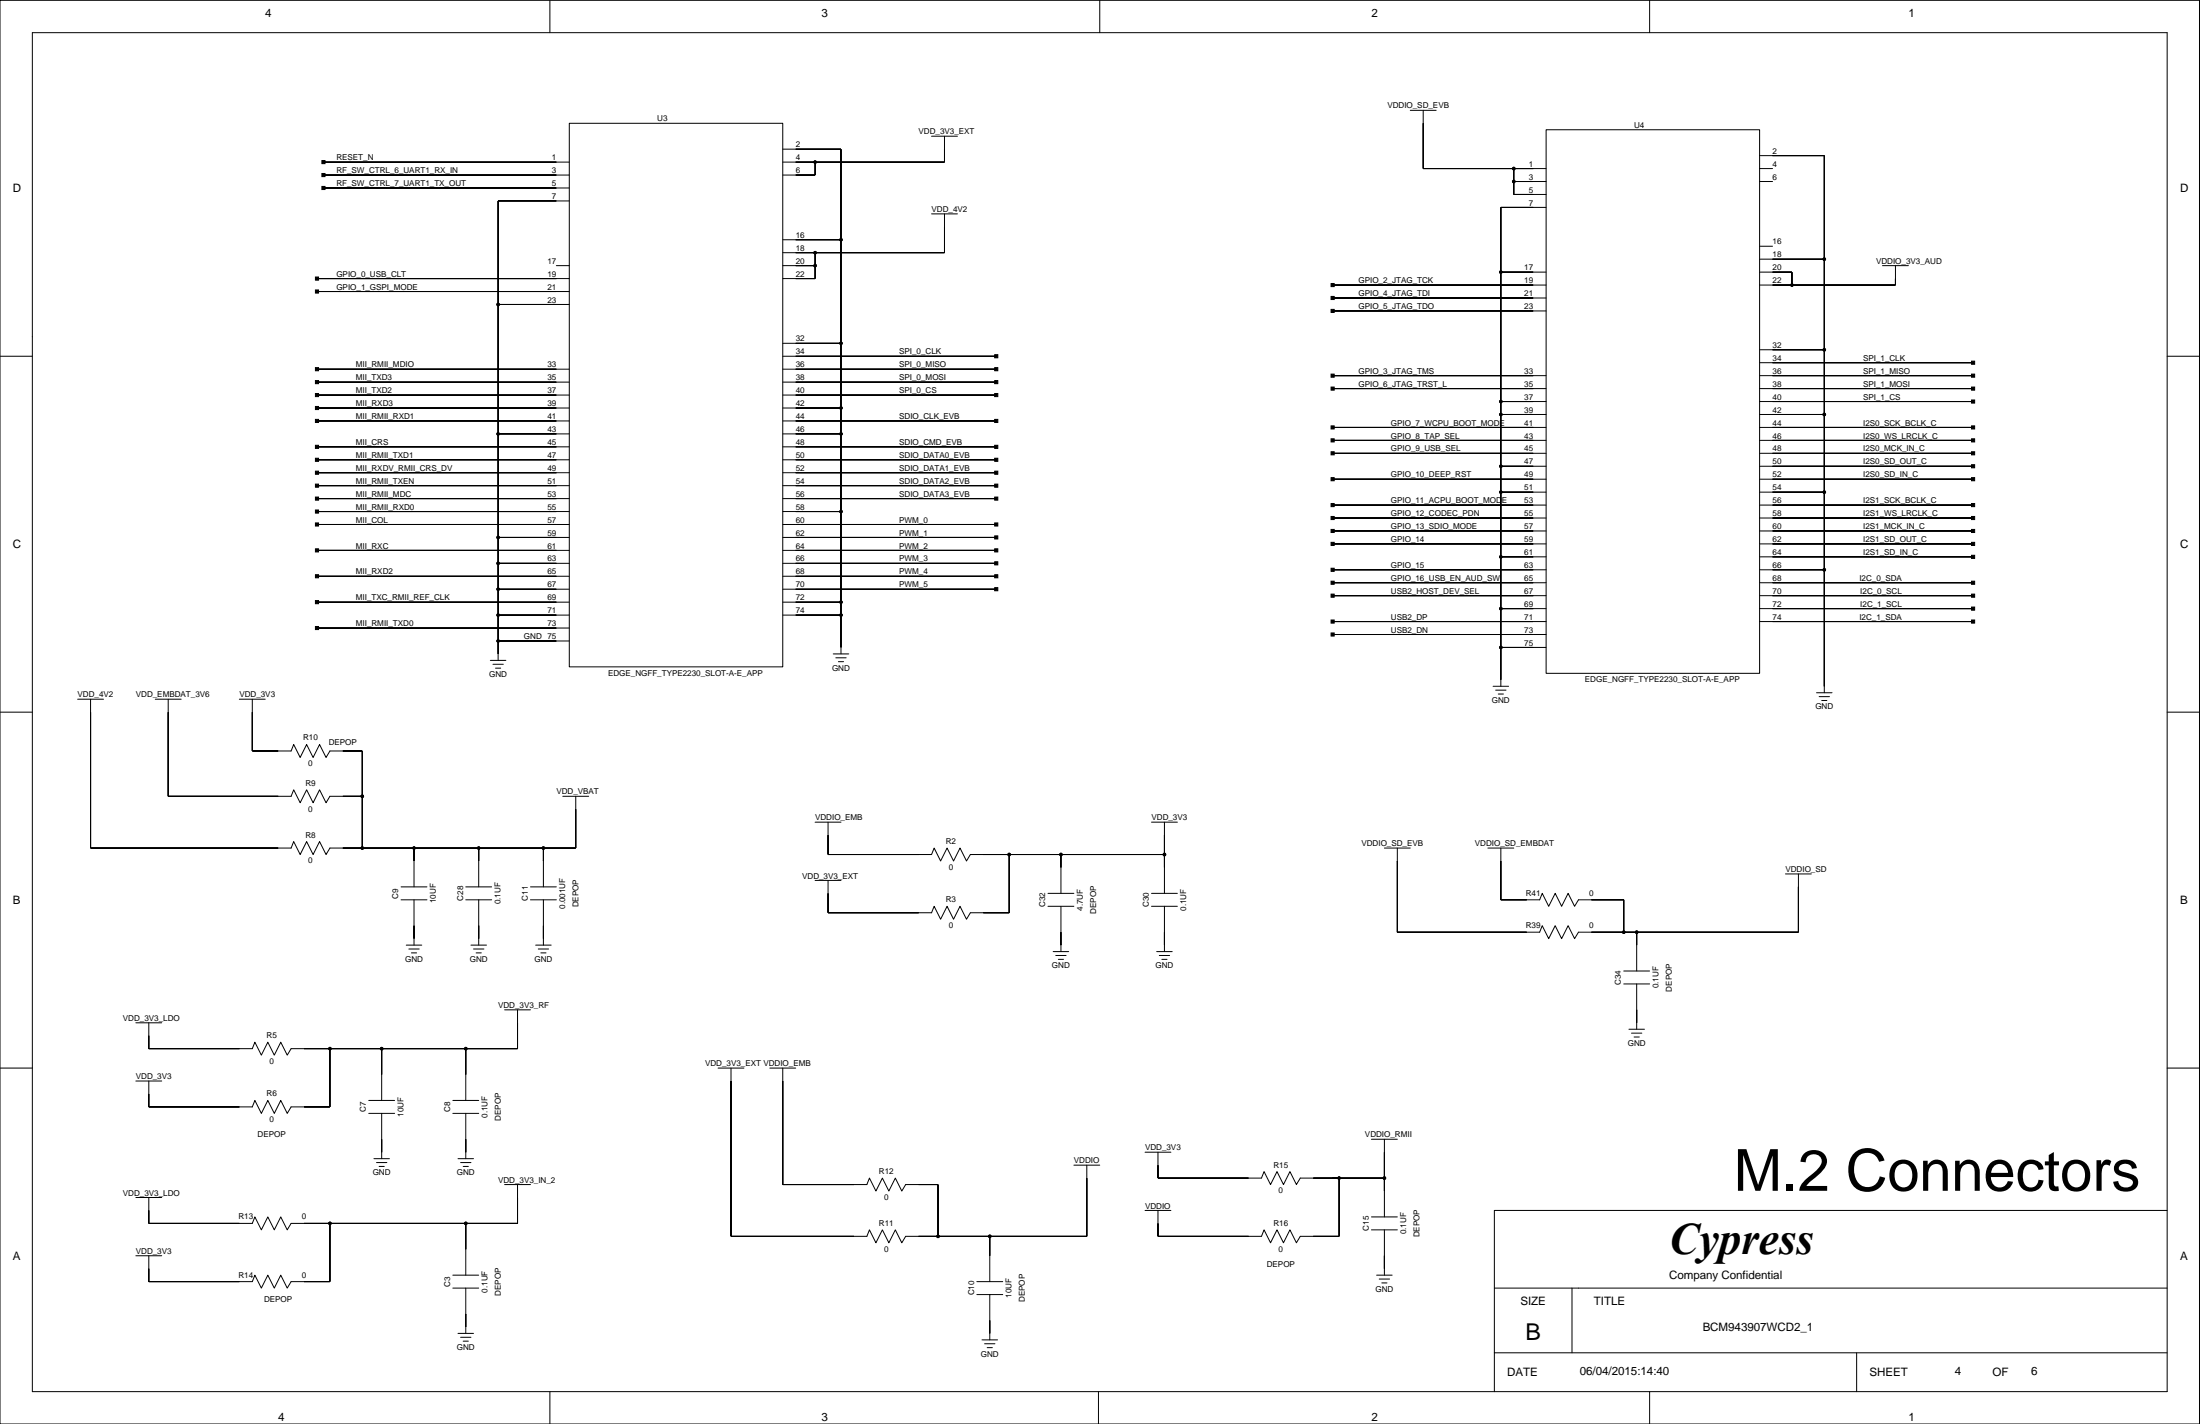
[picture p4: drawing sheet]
<svg xmlns="http://www.w3.org/2000/svg" width="432mm" height="279mm" viewBox="0 0 432 279" stroke-linecap="round" stroke-linejoin="round" font-family="sans-serif">
<g fill="none" stroke="#000" stroke-width=".2">
<path d="M0 .1h431.7v279.3h-431.7zM6.3 6.4h419.1v266.7h-419.1zM107.9 .1v6.3M215.9 .1v6.3M323.8 .1v6.3M63.5 31.8h48.2M63.5 34.3h48.2M63.5 36.9h48.2M111.7 39.4h-13.9v90.2M111.7 24.2h41.9v106.6h-41.9zM153.6 29.3h11.5v99M160 31.8v2.5h-6.4"/>
<path d="M182.8 26.7h5.1M185.4 26.7v5.1h-31.8M276.8 21.6h5.1M279.3 21.6v11.5h24.2M297.1 35.6h6.4M297.1 33.1v5.1h6.4M303.5 25.5h41.9v106.6h-41.9zM345.4 30.5h12.7v105.4M345.4 33.1h2.5M345.4 35.6h2.5M62.2 54.7h49.5M62.2 57.2h49.5"/>
<path d="M97.8 59.7h13.9M109.2 52.1h2.5M153.6 52.1h6.4M153.6 47h11.5M160 49.6v5.1h-6.4M182.8 42h5.1M185.4 42v7.6h-31.8M261.6 55.9h41.9M261.6 58.5h41.9M294.6 53.4h8.9M303.5 40.7h-8.9v94M345.4 53.4h6.3v2.5"/>
<path d="M345.4 48.3h2.5M345.4 50.9h12.7M369.5 52.1h5.1M372 52.1v3.8h-26.6M0 69.9h6.3M62.2 72.4h49.5M62.2 75h49.5M62.2 77.5h49.5M153.6 69.9h41.9M153.6 72.4h41.9M153.6 75h41.9M153.6 77.5h41.9"/>
<path d="M153.6 67.4h11.5M261.6 61h41.9M261.6 73.7h41.9M261.6 76.2h41.9M294.6 78.8h8.9M345.4 73.7h41.9M345.4 76.2h41.9M345.4 78.8h41.9M345.4 68.6h12.7M345.4 71.2h41.9M425.4 69.9h6.3M62.2 80.1h49.5"/>
<path d="M62.2 82.6h49.5M62.2 87.7h49.5M62.2 90.2h49.5M62.2 92.8h49.5M62.2 95.3h49.5M62.2 97.8h49.5M97.8 85.1h13.9M153.6 80.1h11.5M153.6 82.6h41.9M153.6 85.1h11.5M153.6 87.7h41.9M153.6 90.2h41.9"/>
<path d="M153.6 92.8h41.9M153.6 95.3h41.9M153.6 97.8h41.9M261.6 83.9h41.9M261.6 86.4h41.9M261.6 88.9h41.9M261.6 94h41.9M261.6 99.1h41.9M294.6 81.3h8.9M294.6 91.5h8.9M294.6 96.6h8.9M345.4 81.3h12.7"/>
<path d="M345.4 83.9h41.9M345.4 86.4h41.9M345.4 88.9h41.9M345.4 91.5h41.9M345.4 94h41.9M345.4 96.6h12.7M345.4 99.1h41.9M62.2 100.4h49.5M62.2 102.9h49.5M62.2 108h49.5M62.2 113.1h49.5M62.2 118.1h49.5"/>
<path d="M97.8 105.4h13.9M97.8 110.5h13.9M97.8 115.6h13.9M153.6 100.4h11.5M153.6 102.9h41.9M153.6 105.4h41.9M153.6 108h41.9M153.6 110.5h41.9M153.6 113.1h41.9M153.6 115.6h41.9M153.6 118.1h11.5M261.6 101.6h41.9"/>
<path d="M261.6 104.2h41.9M261.6 106.7h41.9M261.6 111.8h41.9M261.6 114.3h41.9M261.6 116.9h41.9M294.6 109.3h8.9M294.6 119.4h8.9M345.4 101.6h41.9M345.4 104.2h41.9M345.4 106.7h41.9M345.4 109.3h41.9M345.4 111.8h12.7"/>
<path d="M345.4 114.3h41.9M345.4 116.9h41.9M345.4 119.4h41.9M0 139.7h6.3M15.2 137.2h5.1M17.8 137.2v29.2h39.3l.5-1.3 1.3 2.6 1.3-2.6 1.3 2.6 1.2-2.6 1.3 2.6 .8-1.3h48.2v-10.2M30.5 137.2h5.1M33 137.2v19h24.1l.5-1.2 1.3 2.5 1.3-2.5 1.3 2.5 1.2-2.5 1.3 2.5 .8-1.3h6.3M47 137.2h5.1M49.5 137.2v10.1h7.6l.5-1.2 1.3 2.5 1.3-2.5 1.3 2.5 1.2-2.5 1.3 2.5 .8-1.3h6.3v19.1M62.2 123.2h49.5M96.2 129.6h3.1"/>
<path d="M96.8 130.3h2M97.3 131.1h1M97.8 120.7h13.9M97.8 125.8h13.9M153.6 120.7h11.5M163.5 128.3h3.1M164 129.1h2.1M164.6 129.8h1M261.6 122h41.9M261.6 124.5h41.9M293 134.7h3.1M293.6 135.4h2"/>
<path d="M294.1 136.2h1M294.6 127h8.9M345.4 122h41.9M356.5 135.9h3.1M357 136.7h2.1M357.6 137.4h1M425.4 139.7h6.3M110.5 156.2h5M78.7 176.6h5.1M78.7 174h5.1M81.3 166.4v7.6M81.3 176.6v8.8"/>
<path d="M91.4 176.6h5.1M91.4 174h5.1M94 166.4v7.6M94 176.6v8.8M104.1 176.6h5.1M104.1 174h5.1M106.7 166.4v7.6M106.7 176.6v8.8M160 172.7h5.1M160 161.3h5.1M162.5 161.3v6.4h20.3l.5-1.3 1.3 2.5 1.3-2.5 1.3 2.5 1.2-2.5 1.3 2.5 .8-1.2h38M198.1 167.7v11.4h-7.6l-.8 1.3-1.3-2.6-1.2 2.6-1.3-2.6-1.3 2.6-1.3-2.6-.5 1.3h-20.3v-6.4"/>
<path d="M205.7 177.8h5.1M205.7 175.3h5.1M208.2 167.7v7.6M208.2 177.8v8.9M226 161.3h5.1M226 177.8h5.1M226 175.3h5.1M228.5 161.3v14M228.5 177.8v8.9M271.7 166.4h5.1M274.3 166.4v16.5h27.9l.5-1.3 1.3 2.6 1.2-2.6 1.3 2.6 1.3-2.6 1.2 2.6 .8-1.3h43.2v-11.4M292 166.4h5.1"/>
<path d="M294.6 166.4v10.2h7.6l.5-1.3 1.3 2.5 1.2-2.5 1.3 2.5 1.3-2.5 1.2 2.5 .8-1.2h8.9v6.3M350.4 171.5h5.1M79.7 185.4h3.1M80.2 186.2h2.1M80.8 187h1M92.4 185.4h3.1M92.9 186.2h2.1M93.5 187h1M99 198.1h5.1M101.6 198.1v7.7h-44.5l-.7 1.2-1.3-2.5-1.3 2.5-1.2-2.5-1.3 2.5-1.3-2.5-.5 1.3h-20.3v-5.1M105.1 185.4h3.1M105.6 186.2h2.1"/>
<path d="M106.1 187h1.1M206.7 186.7h3.1M207.2 187.5h2M207.7 188.2h1M227 186.7h3.1M227.5 187.5h2.1M228 188.2h1.1M318.7 193.1h5.1M318.7 190.5h5.1M321.2 182.9v7.6M321.2 193.1v8.8M0 209.6h6.3"/>
<path d="M26.7 200.7h5M26.7 212.1h5M64.8 205.8v11.4h-7.7l-.7 1.3-1.3-2.6-1.3 2.6-1.2-2.6-1.3 2.6-1.3-2.6-.5 1.3h-20.3v-5.1M72.4 218.5h5.1M72.4 215.9h5.1M74.9 205.8v10.1M74.9 218.5v8.8M88.9 218.5h5.1M88.9 215.9h5.1M91.4 205.8v10.1M91.4 218.5v8.8M140.9 209.6h5.1"/>
<path d="M143.5 209.6v33h26.6l.5-1.3 1.3 2.5 1.3-2.5 1.3 2.5 1.2-2.5 1.3 2.5 .8-1.2h35.5v-14M151.1 209.6h5.1M153.6 209.6v22.8h16.5l.5-1.2 1.3 2.5 1.3-2.5 1.3 2.5 1.2-2.5 1.3 2.5 .8-1.3h6.3v10.2M319.7 201.9h3.1M320.2 202.7h2.1M320.7 203.5h1M425.4 209.6h6.3M26.7 235h5M73.4 227.3h3M73.9 228.1h2M74.4 228.9h1M89.9 227.3h3"/>
<path d="M90.4 228.1h2M90.9 228.9h1M99 232.4h5.1M101.6 232.4v7.6h-44.5l-.7 1.3-1.3-2.5-1.3 2.5-1.2-2.5-1.3 2.5-1.3-2.5-.5 1.2h-20.3v-5M210.8 228.6h5.1M224.7 237.5h5.1M224.7 226.1h5.1M227.3 226.1v5.1h20.3l.5-1.3 1.3 2.5 1.2-2.5 1.3 2.5 1.3-2.5 1.3 2.5 .7-1.2h16.5M262.8 231.2v11.4h-7.6l-.7 1.2-1.3-2.5-1.3 2.5-1.3-2.5-1.2 2.5-1.3-2.5-.5 1.3h-20.3v-5.1M269.2 223.5h5.1M269.2 238.8h5.1M271.7 223.5v15.3"/>
<path d="M425.4 237.5h-132.1v35.6M26.7 246.4h5M64.8 240v11.5h-7.7l-.7 1.2-1.3-2.5-1.3 2.5-1.2-2.5-1.3 2.5-1.3-2.5-.5 1.3h-20.3v-5.1M88.9 252.7h5.1M88.9 250.2h5.1M91.4 240v10.2M91.4 252.7v8.9M191.7 254h5.1M191.7 251.5h5.1M194.3 242.6v8.9M194.3 254v8.9M269.2 241.3h5.1"/>
<path d="M270.2 250.2h3M270.7 251h2M271.2 251.7h1M271.7 241.3v8.9M293.3 252.7h132.1M308.5 252.7v12.7M89.9 261.6h3M90.4 262.4h2M90.9 263.1h1M107.9 273.1v6.3M192.7 262.9h3.1M193.2 263.7h2.1"/>
<path d="M193.8 264.4h1M215.6 273.1v6.3M293.3 265.4h132.1M323.8 273.1v6.3M364.4 265.4v7.7"/>
<circle cx="160" cy="31.8" r=".25"/>
<circle cx="297.1" cy="33.1" r=".25"/>
<circle cx="297.1" cy="35.6" r=".25"/>
<circle cx="97.8" cy="59.7" r=".25"/>
<circle cx="160" cy="52.1" r=".25"/>
<circle cx="160" cy="49.6" r=".25"/>
<circle cx="165.1" cy="47" r=".25"/>
<circle cx="294.6" cy="53.4" r=".25"/>
<circle cx="351.7" cy="55.9" r=".25"/>
<circle cx="358.1" cy="50.9" r=".25"/>
<circle cx="165.1" cy="67.4" r=".25"/>
<circle cx="294.6" cy="78.8" r=".25"/>
<circle cx="358.1" cy="68.6" r=".25"/>
<circle cx="97.8" cy="85.1" r=".25"/>
<circle cx="165.1" cy="80.1" r=".25"/>
<circle cx="165.1" cy="85.1" r=".25"/>
<circle cx="294.6" cy="96.6" r=".25"/>
<circle cx="294.6" cy="81.3" r=".25"/>
<circle cx="294.6" cy="91.5" r=".25"/>
<circle cx="358.1" cy="96.6" r=".25"/>
<circle cx="358.1" cy="81.3" r=".25"/>
<circle cx="97.8" cy="115.6" r=".25"/>
<circle cx="97.8" cy="110.5" r=".25"/>
<circle cx="97.8" cy="105.4" r=".25"/>
<circle cx="165.1" cy="118.1" r=".25"/>
<circle cx="165.1" cy="100.4" r=".25"/>
<circle cx="294.6" cy="119.4" r=".25"/>
<circle cx="294.6" cy="109.3" r=".25"/>
<circle cx="358.1" cy="111.8" r=".25"/>
<circle cx="97.8" cy="125.8" r=".25"/>
<circle cx="97.8" cy="120.7" r=".25"/>
<circle cx="165.1" cy="120.7" r=".25"/>
<circle cx="294.6" cy="127" r=".25"/>
<circle cx="71.1" cy="156.2" r=".25"/>
<circle cx="71.1" cy="166.4" r=".25"/>
<circle cx="81.3" cy="166.4" r=".25"/>
<circle cx="94" cy="166.4" r=".25"/>
<circle cx="106.7" cy="166.4" r=".25"/>
<circle cx="198.1" cy="167.7" r=".25"/>
<circle cx="208.2" cy="167.7" r=".25"/>
<circle cx="228.5" cy="167.7" r=".25"/>
<circle cx="318.7" cy="182.9" r=".25"/>
<circle cx="321.2" cy="182.9" r=".25"/>
<circle cx="64.8" cy="205.8" r=".25"/>
<circle cx="74.9" cy="205.8" r=".25"/>
<circle cx="91.4" cy="205.8" r=".25"/>
<circle cx="262.8" cy="231.2" r=".25"/>
<circle cx="271.7" cy="231.2" r=".25"/>
<circle cx="64.8" cy="240" r=".25"/>
<circle cx="91.4" cy="240" r=".25"/>
<circle cx="184.1" cy="242.6" r=".25"/>
<circle cx="194.3" cy="242.6" r=".25"/>
</g>
<g fill="#000" stroke="#000" stroke-width=".2">
<path d="M63.2 36.6h.6v.6h-.6z" fill-rule="evenodd"/>
<path d="M63.2 34h.6v.7h-.6z" fill-rule="evenodd"/>
<path d="M63.2 31.5h.6v.6h-.6z" fill-rule="evenodd"/>
<path d="M97.8 39.4v20.3z" fill-rule="evenodd"/>
<path d="M63.5 36.9h45.7z" fill-rule="evenodd"/>
<path d="M63.5 34.3h45.7z" fill-rule="evenodd"/>
<path d="M63.5 31.8h45.7z" fill-rule="evenodd"/>
<path d="M97.8 39.4h11.4z" fill-rule="evenodd"/>
<path d="M156.2 34.3h3.8z" fill-rule="evenodd"/>
<path d="M160 31.8v2.5z" fill-rule="evenodd"/>
<path d="M156.2 31.8h3.8z" fill-rule="evenodd"/>
<path d="M165.1 29.3v17.7z" fill-rule="evenodd"/>
<path d="M156.2 29.3h8.9z" fill-rule="evenodd"/>
<path d="M160 31.8h25.4z" fill-rule="evenodd"/>
<path d="M185.4 29.3v2.5z" fill-rule="evenodd"/>
<path d="M279.3 24.2v8.9z" fill-rule="evenodd"/>
<path d="M279.3 33.1h17.8z" fill-rule="evenodd"/>
<path d="M297.1 35.6v2.6z" fill-rule="evenodd"/>
<path d="M297.1 33.1v2.5z" fill-rule="evenodd"/>
<path d="M297.1 38.2h3.8z" fill-rule="evenodd"/>
<path d="M297.1 33.1h3.8z" fill-rule="evenodd"/>
<path d="M297.1 35.6h3.8z" fill-rule="evenodd"/>
<path d="M358.1 30.5v20.4z" fill-rule="evenodd"/>
<path d="M347.9 30.5h10.2z" fill-rule="evenodd"/>
<path d="M61.9 54.4h.6v.6h-.6z" fill-rule="evenodd"/>
<path d="M61.9 56.9h.6v.6h-.6z" fill-rule="evenodd"/>
<path d="M97.8 59.7v25.4z" fill-rule="evenodd"/>
<path d="M62.2 54.7h47z" fill-rule="evenodd"/>
<path d="M62.2 57.2h47z" fill-rule="evenodd"/>
<path d="M97.8 59.7h11.4z" fill-rule="evenodd"/>
<path d="M156.2 49.6h3.8z" fill-rule="evenodd"/>
<path d="M160 49.6v2.5z" fill-rule="evenodd"/>
<path d="M156.2 52.1h3.8z" fill-rule="evenodd"/>
<path d="M160 52.1v2.6z" fill-rule="evenodd"/>
<path d="M156.2 54.7h3.8z" fill-rule="evenodd"/>
<path d="M165.1 47v20.4z" fill-rule="evenodd"/>
<path d="M156.2 47h8.9z" fill-rule="evenodd"/>
<path d="M185.4 44.5v5.1z" fill-rule="evenodd"/>
<path d="M160 49.6h25.4z" fill-rule="evenodd"/>
<path d="M261.3 58.2h.6v.6h-.6z" fill-rule="evenodd"/>
<path d="M261.3 55.6h.6v.6h-.6z" fill-rule="evenodd"/>
<path d="M294.6 40.7v12.7z" fill-rule="evenodd"/>
<path d="M294.6 53.4v25.4z" fill-rule="evenodd"/>
<path d="M261.6 58.5h39.3z" fill-rule="evenodd"/>
<path d="M261.6 55.9h39.3z" fill-rule="evenodd"/>
<path d="M294.6 53.4h6.3z" fill-rule="evenodd"/>
<path d="M294.6 40.7h6.3z" fill-rule="evenodd"/>
<path d="M347.9 55.9h3.8z" fill-rule="evenodd"/>
<path d="M351.7 53.4v2.5z" fill-rule="evenodd"/>
<path d="M347.9 53.4h3.8z" fill-rule="evenodd"/>
<path d="M358.1 50.9v17.7z" fill-rule="evenodd"/>
<path d="M347.9 50.9h10.2z" fill-rule="evenodd"/>
<path d="M372 54.7v1.2z" fill-rule="evenodd"/>
<path d="M351.7 55.9h20.3z" fill-rule="evenodd"/>
<path d="M61.9 77.2h.6v.6h-.6z" fill-rule="evenodd"/>
<path d="M61.9 74.7h.6v.6h-.6z" fill-rule="evenodd"/>
<path d="M61.9 72.1h.6v.6h-.6z" fill-rule="evenodd"/>
<path d="M62.2 77.5h47z" fill-rule="evenodd"/>
<path d="M62.2 75h47z" fill-rule="evenodd"/>
<path d="M62.2 72.4h47z" fill-rule="evenodd"/>
<path d="M165.1 67.4v12.7z" fill-rule="evenodd"/>
<path d="M156.2 67.4h8.9z" fill-rule="evenodd"/>
<path d="M195.2 72.1h.6v.6h-.6z" fill-rule="evenodd"/>
<path d="M195.2 74.7h.6v.6h-.6z" fill-rule="evenodd"/>
<path d="M195.2 77.2h.6v.6h-.6z" fill-rule="evenodd"/>
<path d="M195.2 69.6h.6v.6h-.6z" fill-rule="evenodd"/>
<path d="M156.2 72.4h39.3z" fill-rule="evenodd"/>
<path d="M156.2 75h39.3z" fill-rule="evenodd"/>
<path d="M156.2 77.5h39.3z" fill-rule="evenodd"/>
<path d="M156.2 69.9h39.3z" fill-rule="evenodd"/>
<path d="M261.3 75.9h.6v.7h-.6z" fill-rule="evenodd"/>
<path d="M261.3 60.7h.6v.6h-.6z" fill-rule="evenodd"/>
<path d="M261.3 73.4h.6v.6h-.6z" fill-rule="evenodd"/>
<path d="M294.6 78.8v2.5z" fill-rule="evenodd"/>
<path d="M261.6 76.2h39.3z" fill-rule="evenodd"/>
<path d="M261.6 61h39.3z" fill-rule="evenodd"/>
<path d="M261.6 73.7h39.3z" fill-rule="evenodd"/>
<path d="M294.6 78.8h6.3z" fill-rule="evenodd"/>
<path d="M358.1 68.6v12.7z" fill-rule="evenodd"/>
<path d="M347.9 68.6h10.2z" fill-rule="evenodd"/>
<path d="M387 78.5h.6v.6h-.6z" fill-rule="evenodd"/>
<path d="M387 70.9h.6v.6h-.6z" fill-rule="evenodd"/>
<path d="M387 73.4h.6v.6h-.6z" fill-rule="evenodd"/>
<path d="M387 75.9h.6v.7h-.6z" fill-rule="evenodd"/>
<path d="M347.9 78.8h39.4z" fill-rule="evenodd"/>
<path d="M347.9 71.2h39.4z" fill-rule="evenodd"/>
<path d="M347.9 73.7h39.4z" fill-rule="evenodd"/>
<path d="M347.9 76.2h39.4z" fill-rule="evenodd"/>
<path d="M61.9 82.3h.6v.6h-.6z" fill-rule="evenodd"/>
<path d="M61.9 79.8h.6v.6h-.6z" fill-rule="evenodd"/>
<path d="M61.9 87.4h.6v.6h-.6z" fill-rule="evenodd"/>
<path d="M61.9 92.4h.6v.7h-.6z" fill-rule="evenodd"/>
<path d="M61.9 95h.6v.6h-.6z" fill-rule="evenodd"/>
<path d="M61.9 89.9h.6v.6h-.6z" fill-rule="evenodd"/>
<path d="M61.9 97.5h.6v.6h-.6z" fill-rule="evenodd"/>
<path d="M97.8 85.1v20.3z" fill-rule="evenodd"/>
<path d="M97.8 85.1h11.4z" fill-rule="evenodd"/>
<path d="M62.2 82.6h47z" fill-rule="evenodd"/>
<path d="M62.2 80.1h47z" fill-rule="evenodd"/>
<path d="M62.2 87.7h47z" fill-rule="evenodd"/>
<path d="M62.2 92.8h47z" fill-rule="evenodd"/>
<path d="M62.2 95.3h47z" fill-rule="evenodd"/>
<path d="M62.2 90.2h47z" fill-rule="evenodd"/>
<path d="M62.2 97.8h47z" fill-rule="evenodd"/>
<path d="M165.1 85.1v15.3z" fill-rule="evenodd"/>
<path d="M156.2 85.1h8.9z" fill-rule="evenodd"/>
<path d="M165.1 80.1v5z" fill-rule="evenodd"/>
<path d="M156.2 80.1h8.9z" fill-rule="evenodd"/>
<path d="M195.2 95h.6v.6h-.6z" fill-rule="evenodd"/>
<path d="M195.2 92.4h.6v.7h-.6z" fill-rule="evenodd"/>
<path d="M195.2 89.9h.6v.6h-.6z" fill-rule="evenodd"/>
<path d="M195.2 87.4h.6v.6h-.6z" fill-rule="evenodd"/>
<path d="M195.2 97.5h.6v.6h-.6z" fill-rule="evenodd"/>
<path d="M195.2 82.3h.6v.6h-.6z" fill-rule="evenodd"/>
<path d="M156.2 95.3h39.3z" fill-rule="evenodd"/>
<path d="M156.2 92.8h39.3z" fill-rule="evenodd"/>
<path d="M156.2 90.2h39.3z" fill-rule="evenodd"/>
<path d="M156.2 87.7h39.3z" fill-rule="evenodd"/>
<path d="M156.2 97.8h39.3z" fill-rule="evenodd"/>
<path d="M156.2 82.6h39.3z" fill-rule="evenodd"/>
<path d="M261.3 93.7h.6v.6h-.6z" fill-rule="evenodd"/>
<path d="M261.3 86.1h.6v.6h-.6z" fill-rule="evenodd"/>
<path d="M261.3 83.6h.6v.6h-.6z" fill-rule="evenodd"/>
<path d="M261.3 88.6h.6v.6h-.6z" fill-rule="evenodd"/>
<path d="M261.3 98.8h.6v.6h-.6z" fill-rule="evenodd"/>
<path d="M294.6 81.3v10.2z" fill-rule="evenodd"/>
<path d="M294.6 91.5v5.1z" fill-rule="evenodd"/>
<path d="M294.6 96.6v12.7z" fill-rule="evenodd"/>
<path d="M261.6 94h39.3z" fill-rule="evenodd"/>
<path d="M261.6 86.4h39.3z" fill-rule="evenodd"/>
<path d="M261.6 83.9h39.3z" fill-rule="evenodd"/>
<path d="M261.6 88.9h39.3z" fill-rule="evenodd"/>
<path d="M261.6 99.1h39.3z" fill-rule="evenodd"/>
<path d="M294.6 96.6h6.3z" fill-rule="evenodd"/>
<path d="M294.6 81.3h6.3z" fill-rule="evenodd"/>
<path d="M294.6 91.5h6.3z" fill-rule="evenodd"/>
<path d="M347.9 81.3h10.2z" fill-rule="evenodd"/>
<path d="M347.9 96.6h10.2z" fill-rule="evenodd"/>
<path d="M358.1 96.6v15.2z" fill-rule="evenodd"/>
<path d="M358.1 81.3v15.3z" fill-rule="evenodd"/>
<path d="M387 98.8h.6v.6h-.6z" fill-rule="evenodd"/>
<path d="M387 93.7h.6v.6h-.6z" fill-rule="evenodd"/>
<path d="M387 91.2h.6v.6h-.6z" fill-rule="evenodd"/>
<path d="M387 88.6h.6v.6h-.6z" fill-rule="evenodd"/>
<path d="M387 83.6h.6v.6h-.6z" fill-rule="evenodd"/>
<path d="M387 86.1h.6v.6h-.6z" fill-rule="evenodd"/>
<path d="M347.9 99.1h39.4z" fill-rule="evenodd"/>
<path d="M347.9 94h39.4z" fill-rule="evenodd"/>
<path d="M347.9 91.5h39.4z" fill-rule="evenodd"/>
<path d="M347.9 88.9h39.4z" fill-rule="evenodd"/>
<path d="M347.9 83.9h39.4z" fill-rule="evenodd"/>
<path d="M347.9 86.4h39.4z" fill-rule="evenodd"/>
<path d="M61.9 100.1h.6v.6h-.6z" fill-rule="evenodd"/>
<path d="M61.9 117.8h.6v.7h-.6z" fill-rule="evenodd"/>
<path d="M61.9 102.6h.6v.6h-.6z" fill-rule="evenodd"/>
<path d="M61.9 107.7h.6v.6h-.6z" fill-rule="evenodd"/>
<path d="M61.9 112.8h.6v.6h-.6z" fill-rule="evenodd"/>
<path d="M97.8 115.6v5.1z" fill-rule="evenodd"/>
<path d="M97.8 110.5v5.1z" fill-rule="evenodd"/>
<path d="M97.8 105.4v5.1z" fill-rule="evenodd"/>
<path d="M97.8 105.4h11.4z" fill-rule="evenodd"/>
<path d="M97.8 110.5h11.4z" fill-rule="evenodd"/>
<path d="M97.8 115.6h11.4z" fill-rule="evenodd"/>
<path d="M62.2 100.4h47z" fill-rule="evenodd"/>
<path d="M62.2 118.1h47z" fill-rule="evenodd"/>
<path d="M62.2 102.9h47z" fill-rule="evenodd"/>
<path d="M62.2 108h47z" fill-rule="evenodd"/>
<path d="M62.2 113.1h47z" fill-rule="evenodd"/>
<path d="M165.1 118.1v2.6z" fill-rule="evenodd"/>
<path d="M156.2 118.1h8.9z" fill-rule="evenodd"/>
<path d="M165.1 100.4v17.7z" fill-rule="evenodd"/>
<path d="M156.2 100.4h8.9z" fill-rule="evenodd"/>
<path d="M195.2 115.3h.6v.6h-.6z" fill-rule="evenodd"/>
<path d="M195.2 105.1h.6v.7h-.6z" fill-rule="evenodd"/>
<path d="M195.2 110.2h.6v.6h-.6z" fill-rule="evenodd"/>
<path d="M195.2 112.8h.6v.6h-.6z" fill-rule="evenodd"/>
<path d="M195.2 102.6h.6v.6h-.6z" fill-rule="evenodd"/>
<path d="M195.2 107.7h.6v.6h-.6z" fill-rule="evenodd"/>
<path d="M156.2 115.6h39.3z" fill-rule="evenodd"/>
<path d="M156.2 105.4h39.3z" fill-rule="evenodd"/>
<path d="M156.2 110.5h39.3z" fill-rule="evenodd"/>
<path d="M156.2 113.1h39.3z" fill-rule="evenodd"/>
<path d="M156.2 102.9h39.3z" fill-rule="evenodd"/>
<path d="M156.2 108h39.3z" fill-rule="evenodd"/>
<path d="M261.3 101.3h.6v.6h-.6z" fill-rule="evenodd"/>
<path d="M261.3 103.9h.6v.6h-.6z" fill-rule="evenodd"/>
<path d="M261.3 111.5h.6v.6h-.6z" fill-rule="evenodd"/>
<path d="M261.3 116.6h.6v.6h-.6z" fill-rule="evenodd"/>
<path d="M261.3 106.4h.6v.6h-.6z" fill-rule="evenodd"/>
<path d="M261.3 114h.6v.6h-.6z" fill-rule="evenodd"/>
<path d="M294.6 119.4v7.6z" fill-rule="evenodd"/>
<path d="M294.6 109.3v10.1z" fill-rule="evenodd"/>
<path d="M261.6 101.6h39.3z" fill-rule="evenodd"/>
<path d="M261.6 104.2h39.3z" fill-rule="evenodd"/>
<path d="M294.6 109.3h6.3z" fill-rule="evenodd"/>
<path d="M294.6 119.4h6.3z" fill-rule="evenodd"/>
<path d="M261.6 111.8h39.3z" fill-rule="evenodd"/>
<path d="M261.6 116.9h39.3z" fill-rule="evenodd"/>
<path d="M261.6 106.7h39.3z" fill-rule="evenodd"/>
<path d="M261.6 114.3h39.3z" fill-rule="evenodd"/>
<path d="M347.9 111.8h10.2z" fill-rule="evenodd"/>
<path d="M358.1 111.8v22.9z" fill-rule="evenodd"/>
<path d="M387 116.6h.6v.6h-.6z" fill-rule="evenodd"/>
<path d="M387 114h.6v.6h-.6z" fill-rule="evenodd"/>
<path d="M387 109h.6v.6h-.6z" fill-rule="evenodd"/>
<path d="M387 106.4h.6v.6h-.6z" fill-rule="evenodd"/>
<path d="M387 103.9h.6v.6h-.6z" fill-rule="evenodd"/>
<path d="M387 101.3h.6v.6h-.6z" fill-rule="evenodd"/>
<path d="M387 119.1h.6v.6h-.6z" fill-rule="evenodd"/>
<path d="M347.9 116.9h39.4z" fill-rule="evenodd"/>
<path d="M347.9 114.3h39.4z" fill-rule="evenodd"/>
<path d="M347.9 109.3h39.4z" fill-rule="evenodd"/>
<path d="M347.9 106.7h39.4z" fill-rule="evenodd"/>
<path d="M347.9 104.2h39.4z" fill-rule="evenodd"/>
<path d="M347.9 101.6h39.4z" fill-rule="evenodd"/>
<path d="M347.9 119.4h39.4z" fill-rule="evenodd"/>
<path d="M17.8 139.7v26.7z" fill-rule="evenodd"/>
<path d="M33 139.7v16.5z" fill-rule="evenodd"/>
<path d="M49.5 139.7v7.6z" fill-rule="evenodd"/>
<path d="M61.9 122.9h.6v.6h-.6z" fill-rule="evenodd"/>
<path d="M97.8 125.8v2.5z" fill-rule="evenodd"/>
<path d="M97.8 120.7v5.1z" fill-rule="evenodd"/>
<path d="M97.8 120.7h11.4z" fill-rule="evenodd"/>
<path d="M97.8 125.8h11.4z" fill-rule="evenodd"/>
<path d="M62.2 123.2h47z" fill-rule="evenodd"/>
<path d="M165.1 120.7v6.3z" fill-rule="evenodd"/>
<path d="M156.2 120.7h8.9z" fill-rule="evenodd"/>
<path d="M261.3 121.7h.6v.6h-.6z" fill-rule="evenodd"/>
<path d="M261.3 124.2h.6v.6h-.6z" fill-rule="evenodd"/>
<path d="M294.6 127v6.4z" fill-rule="evenodd"/>
<path d="M261.6 122h39.3z" fill-rule="evenodd"/>
<path d="M261.6 124.5h39.3z" fill-rule="evenodd"/>
<path d="M294.6 127h6.3z" fill-rule="evenodd"/>
<path d="M387 121.7h.6v.6h-.6z" fill-rule="evenodd"/>
<path d="M347.9 122h39.4z" fill-rule="evenodd"/>
<path d="M33 156.2h21.6z" fill-rule="evenodd"/>
<path d="M49.5 147.3h5.1z" fill-rule="evenodd"/>
<path d="M67.3 156.2h3.8z" fill-rule="evenodd"/>
<path d="M71.1 156.2v10.2z" fill-rule="evenodd"/>
<path d="M71.1 147.3v8.9z" fill-rule="evenodd"/>
<path d="M67.3 147.3h3.8z" fill-rule="evenodd"/>
<path d="M113 158.8v7.6z" fill-rule="evenodd"/>
<path d="M17.8 166.4h36.8z" fill-rule="evenodd"/>
<path d="M67.3 166.4h3.8z" fill-rule="evenodd"/>
<path d="M81.3 166.4v2.5z" fill-rule="evenodd"/>
<path d="M71.1 166.4h10.2z" fill-rule="evenodd"/>
<path d="M94 166.4v2.5z" fill-rule="evenodd"/>
<path d="M81.3 166.4h12.7z" fill-rule="evenodd"/>
<path d="M106.7 166.4v2.5z" fill-rule="evenodd"/>
<path d="M94 166.4h12.7z" fill-rule="evenodd"/>
<path d="M106.7 166.4h6.3z" fill-rule="evenodd"/>
<path d="M162.5 163.9v3.8z" fill-rule="evenodd"/>
<path d="M162.5 175.3v3.8z" fill-rule="evenodd"/>
<path d="M162.5 167.7h17.8z" fill-rule="evenodd"/>
<path d="M162.5 179.1h17.8z" fill-rule="evenodd"/>
<path d="M193 167.7h5.1z" fill-rule="evenodd"/>
<path d="M198.1 167.7v11.4z" fill-rule="evenodd"/>
<path d="M193 179.1h5.1z" fill-rule="evenodd"/>
<path d="M208.2 167.7v2.5z" fill-rule="evenodd"/>
<path d="M198.1 167.7h10.1z" fill-rule="evenodd"/>
<path d="M228.5 167.7v2.5z" fill-rule="evenodd"/>
<path d="M228.5 163.9v3.8z" fill-rule="evenodd"/>
<path d="M208.2 167.7h20.3z" fill-rule="evenodd"/>
<path d="M274.3 168.9v14z" fill-rule="evenodd"/>
<path d="M294.6 168.9v7.7z" fill-rule="evenodd"/>
<path d="M294.6 176.6h5.1z" fill-rule="evenodd"/>
<path d="M312.3 176.6h6.4z" fill-rule="evenodd"/>
<path d="M318.7 176.6v6.3z" fill-rule="evenodd"/>
<path d="M353 174v8.9z" fill-rule="evenodd"/>
<path d="M81.3 181.6v2.6z" fill-rule="evenodd"/>
<path d="M94 181.6v2.6z" fill-rule="evenodd"/>
<path d="M106.7 181.6v2.6z" fill-rule="evenodd"/>
<path d="M208.2 182.9v2.5z" fill-rule="evenodd"/>
<path d="M228.5 182.9v2.5z" fill-rule="evenodd"/>
<path d="M274.3 182.9h25.4z" fill-rule="evenodd"/>
<path d="M312.3 182.9h6.4z" fill-rule="evenodd"/>
<path d="M321.2 198.1v2.6z" fill-rule="evenodd"/>
<path d="M321.2 182.9v2.5z" fill-rule="evenodd"/>
<path d="M318.7 182.9h2.5z" fill-rule="evenodd"/>
<path d="M321.2 182.9h31.8z" fill-rule="evenodd"/>
<path d="M29.2 203.2v2.6z" fill-rule="evenodd"/>
<path d="M29.2 214.6v2.6z" fill-rule="evenodd"/>
<path d="M29.2 205.8h17.8z" fill-rule="evenodd"/>
<path d="M29.2 217.2h17.8z" fill-rule="evenodd"/>
<path d="M59.7 217.2h5.1z" fill-rule="evenodd"/>
<path d="M64.8 205.8v11.4z" fill-rule="evenodd"/>
<path d="M59.7 205.8h5.1z" fill-rule="evenodd"/>
<path d="M64.8 205.8h10.1z" fill-rule="evenodd"/>
<path d="M74.9 205.8v5z" fill-rule="evenodd"/>
<path d="M91.4 205.8v5z" fill-rule="evenodd"/>
<path d="M74.9 205.8h16.5z" fill-rule="evenodd"/>
<path d="M101.6 200.7v5.1z" fill-rule="evenodd"/>
<path d="M91.4 205.8h10.2z" fill-rule="evenodd"/>
<path d="M143.5 212.1v30.5z" fill-rule="evenodd"/>
<path d="M153.6 212.1v20.3z" fill-rule="evenodd"/>
<path d="M29.2 237.5v2.5z" fill-rule="evenodd"/>
<path d="M74.9 223.5v2.6z" fill-rule="evenodd"/>
<path d="M91.4 223.5v2.6z" fill-rule="evenodd"/>
<path d="M101.6 235v5z" fill-rule="evenodd"/>
<path d="M153.6 232.4h14z" fill-rule="evenodd"/>
<path d="M180.3 232.4h3.8z" fill-rule="evenodd"/>
<path d="M184.1 232.4v10.2z" fill-rule="evenodd"/>
<path d="M213.3 231.2v11.4z" fill-rule="evenodd"/>
<path d="M227.3 228.6v2.6z" fill-rule="evenodd"/>
<path d="M227.3 231.2h17.8z" fill-rule="evenodd"/>
<path d="M257.8 231.2h5z" fill-rule="evenodd"/>
<path d="M261.6 231.2h1.2z" fill-rule="evenodd"/>
<path d="M262.8 231.2v11.4z" fill-rule="evenodd"/>
<path d="M271.7 231.2v2.5z" fill-rule="evenodd"/>
<path d="M271.7 226.1v5.1z" fill-rule="evenodd"/>
<path d="M261.6 231.2h10.1z" fill-rule="evenodd"/>
<path d="M29.2 248.9v2.6z" fill-rule="evenodd"/>
<path d="M29.2 240h17.8z" fill-rule="evenodd"/>
<path d="M29.2 251.5h17.8z" fill-rule="evenodd"/>
<path d="M59.7 240h5.1z" fill-rule="evenodd"/>
<path d="M64.8 240v11.5z" fill-rule="evenodd"/>
<path d="M59.7 251.5h5.1z" fill-rule="evenodd"/>
<path d="M91.4 257.8v2.6z" fill-rule="evenodd"/>
<path d="M91.4 240v5.1z" fill-rule="evenodd"/>
<path d="M64.8 240h26.6z" fill-rule="evenodd"/>
<path d="M91.4 240h10.2z" fill-rule="evenodd"/>
<path d="M143.5 242.6h24.1z" fill-rule="evenodd"/>
<path d="M180.3 242.6h3.8z" fill-rule="evenodd"/>
<path d="M194.3 259.1v2.5z" fill-rule="evenodd"/>
<path d="M184.1 242.6h10.2z" fill-rule="evenodd"/>
<path d="M194.3 242.6v3.8z" fill-rule="evenodd"/>
<path d="M194.3 242.6h19z" fill-rule="evenodd"/>
<path d="M227.3 240v2.6z" fill-rule="evenodd"/>
<path d="M227.3 242.6h17.8z" fill-rule="evenodd"/>
<path d="M257.8 242.6h5z" fill-rule="evenodd"/>
<path d="M271.7 246.4v2.5z" fill-rule="evenodd"/>
<circle cx="160" cy="31.8" r=".25"/>
<circle cx="297.1" cy="33.1" r=".25"/>
<circle cx="297.1" cy="35.6" r=".25"/>
<circle cx="97.8" cy="59.7" r=".25"/>
<circle cx="160" cy="52.1" r=".25"/>
<circle cx="160" cy="49.6" r=".25"/>
<circle cx="165.1" cy="47" r=".25"/>
<circle cx="294.6" cy="53.4" r=".25"/>
<circle cx="351.7" cy="55.9" r=".25"/>
<circle cx="358.1" cy="50.9" r=".25"/>
<circle cx="165.1" cy="67.4" r=".25"/>
<circle cx="294.6" cy="78.8" r=".25"/>
<circle cx="358.1" cy="68.6" r=".25"/>
<circle cx="97.8" cy="85.1" r=".25"/>
<circle cx="165.1" cy="80.1" r=".25"/>
<circle cx="165.1" cy="85.1" r=".25"/>
<circle cx="294.6" cy="96.6" r=".25"/>
<circle cx="294.6" cy="81.3" r=".25"/>
<circle cx="294.6" cy="91.5" r=".25"/>
<circle cx="358.1" cy="96.6" r=".25"/>
<circle cx="358.1" cy="81.3" r=".25"/>
<circle cx="97.8" cy="115.6" r=".25"/>
<circle cx="97.8" cy="110.5" r=".25"/>
<circle cx="97.8" cy="105.4" r=".25"/>
<circle cx="165.1" cy="118.1" r=".25"/>
<circle cx="165.1" cy="100.4" r=".25"/>
<circle cx="294.6" cy="119.4" r=".25"/>
<circle cx="294.6" cy="109.3" r=".25"/>
<circle cx="358.1" cy="111.8" r=".25"/>
<circle cx="97.8" cy="125.8" r=".25"/>
<circle cx="97.8" cy="120.7" r=".25"/>
<circle cx="165.1" cy="120.7" r=".25"/>
<circle cx="294.6" cy="127" r=".25"/>
<circle cx="71.1" cy="156.2" r=".25"/>
<circle cx="71.1" cy="166.4" r=".25"/>
<circle cx="81.3" cy="166.4" r=".25"/>
<circle cx="94" cy="166.4" r=".25"/>
<circle cx="106.7" cy="166.4" r=".25"/>
<circle cx="198.1" cy="167.7" r=".25"/>
<circle cx="208.2" cy="167.7" r=".25"/>
<circle cx="228.5" cy="167.7" r=".25"/>
<circle cx="318.7" cy="182.9" r=".25"/>
<circle cx="321.2" cy="182.9" r=".25"/>
<circle cx="64.8" cy="205.8" r=".25"/>
<circle cx="74.9" cy="205.8" r=".25"/>
<circle cx="91.4" cy="205.8" r=".25"/>
<circle cx="262.8" cy="231.2" r=".25"/>
<circle cx="271.7" cy="231.2" r=".25"/>
<circle cx="64.8" cy="240" r=".25"/>
<circle cx="91.4" cy="240" r=".25"/>
<circle cx="184.1" cy="242.6" r=".25"/>
<circle cx="194.3" cy="242.6" r=".25"/>
</g>
<text font-size="11.4" x="340.3" y="233.6">M.2 Connectors</text>
<text font-size="8.8" x="327.6" y="246.1">Cypress</text>
<text font-size="4.6" x="299.4" y="263">B</text>
<g font-size="2.3">
<text x="52.1" y="3.4">4</text>
<text x="161.3" y="3.4">3</text>
<text x="269.2" y="3.4">2</text>
<text x="374.6" y="3.4">1</text>
<text x="2.5" y="37.6">D</text>
<text x="427.9" y="37.6">D</text>
<text x="2.5" y="107.5">C</text>
<text x="427.9" y="107.5">C</text>
<text x="2.5" y="177.3">B</text>
<text x="427.9" y="177.3">B</text>
<text x="2.5" y="247.1">A</text>
<text x="327.6" y="250.9">Company Confidential</text>
<text x="427.9" y="247.1">A</text>
<text x="298.4" y="256">SIZE</text>
<text x="312.8" y="256">TITLE</text>
<text x="334.2" y="261.1">BCM943907WCD2_1</text>
<text x="310.1" y="269.7">06/04/2015:14:40</text>
<text x="383.7" y="269.7">4</text>
<text x="398.7" y="269.7">6</text>
<text x="295.8" y="270">DATE</text>
<text x="366.9" y="270">SHEET</text>
<text x="391.1" y="270">OF</text>
<text x="54.6" y="278.9">4</text>
<text x="161.3" y="278.9">3</text>
<text x="269.2" y="278.9">2</text>
<text x="374.6" y="278.9">1</text>
</g>
<g font-size="1.6">
<text x="129" y="23.8">U3</text>
<text x="272.3" y="21.3">VDDIO_SD_EVB</text>
<text x="156.2" y="28.9">2</text>
<text x="180.3" y="26.4">VDD_3V3_EXT</text>
<text x="320.7" y="25.1">U4</text>
<text x="66" y="34">RF_SW_CTRL_6_UART1_RX_IN</text>
<text x="66" y="31.4">RESET_N</text>
<text x="108.3" y="31.4">1</text>
<text x="108.3" y="34">3</text>
<text x="156.2" y="34">6</text>
<text x="156.2" y="31.4">4</text>
<text x="300" y="32.7">1</text>
<text x="300" y="35.3">3</text>
<text x="347.9" y="30.2">2</text>
<text x="347.9" y="32.7">4</text>
<text x="347.9" y="35.3">6</text>
<text x="66" y="36.5">RF_SW_CTRL_7_UART1_TX_OUT</text>
<text x="108.3" y="36.5">5</text>
<text x="108.3" y="39.1">7</text>
<text x="182.8" y="41.6">VDD_4V2</text>
<text x="300" y="37.8">5</text>
<text x="300" y="40.3">7</text>
<text x="156.2" y="46.7">16</text>
<text x="347.9" y="47.9">16</text>
<text x="107.4" y="51.8">17</text>
<text x="156.2" y="51.8">20</text>
<text x="156.2" y="49.2">18</text>
<text x="299.2" y="53">17</text>
<text x="347.9" y="50.5">18</text>
<text x="347.9" y="53">20</text>
<text x="368.2" y="51.8">VDDIO_3V3_AUD</text>
<text x="66" y="54.3">GPIO_0_USB_CLT</text>
<text x="66" y="56.8">GPIO_1_GSPI_MODE</text>
<text x="107.4" y="54.3">19</text>
<text x="107.4" y="56.8">21</text>
<text x="107.4" y="59.4">23</text>
<text x="156.2" y="54.3">22</text>
<text x="266.6" y="58.1">GPIO_4_JTAG_TDI</text>
<text x="266.6" y="55.6">GPIO_2_JTAG_TCK</text>
<text x="299.2" y="55.6">19</text>
<text x="299.2" y="58.1">21</text>
<text x="347.9" y="55.6">22</text>
<text x="266.6" y="60.6">GPIO_5_JTAG_TDO</text>
<text x="299.2" y="60.6">23</text>
<text x="156.2" y="69.5">34</text>
<text x="156.2" y="67">32</text>
<text x="176.5" y="69.5">SPI_0_CLK</text>
<text x="347.9" y="68.3">32</text>
<text x="347.9" y="70.8">34</text>
<text x="365.7" y="70.8">SPI_1_CLK</text>
<text x="69.8" y="77.2">MII_TXD2</text>
<text x="69.8" y="74.6">MII_TXD3</text>
<text x="69.8" y="72.1">MII_RMII_MDIO</text>
<text x="107.4" y="72.1">33</text>
<text x="107.4" y="74.6">35</text>
<text x="107.4" y="77.2">37</text>
<text x="156.2" y="77.2">40</text>
<text x="156.2" y="74.6">38</text>
<text x="156.2" y="72.1">36</text>
<text x="176.5" y="72.1">SPI_0_MISO</text>
<text x="176.5" y="74.6">SPI_0_MOSI</text>
<text x="176.5" y="77.2">SPI_0_CS</text>
<text x="266.6" y="75.9">GPIO_6_JTAG_TRST_L</text>
<text x="266.6" y="73.3">GPIO_3_JTAG_TMS</text>
<text x="299.2" y="73.3">33</text>
<text x="299.2" y="75.9">35</text>
<text x="347.9" y="73.3">36</text>
<text x="347.9" y="75.9">38</text>
<text x="365.7" y="73.3">SPI_1_MISO</text>
<text x="365.7" y="75.9">SPI_1_MOSI</text>
<text x="69.8" y="82.2">MII_RMII_RXD1</text>
<text x="69.8" y="79.7">MII_RXD3</text>
<text x="107.4" y="79.7">39</text>
<text x="107.4" y="82.2">41</text>
<text x="156.2" y="82.2">44</text>
<text x="156.2" y="79.7">42</text>
<text x="176.5" y="82.2">SDIO_CLK_EVB</text>
<text x="273" y="83.5">GPIO_7_WCPU_BOOT_MODE</text>
<text x="299.2" y="78.4">37</text>
<text x="299.2" y="81">39</text>
<text x="299.2" y="83.5">41</text>
<text x="347.9" y="78.4">40</text>
<text x="347.9" y="81">42</text>
<text x="347.9" y="83.5">44</text>
<text x="365.7" y="83.5">I2S0_SCK_BCLK_C</text>
<text x="365.7" y="78.4">SPI_1_CS</text>
<text x="69.8" y="87.3">MII_CRS</text>
<text x="69.8" y="89.9">MII_RMII_TXD1</text>
<text x="107.4" y="84.8">43</text>
<text x="107.4" y="87.3">45</text>
<text x="107.4" y="89.9">47</text>
<text x="156.2" y="87.3">48</text>
<text x="156.2" y="84.8">46</text>
<text x="156.2" y="89.9">50</text>
<text x="176.5" y="89.9">SDIO_DATA0_EVB</text>
<text x="176.5" y="87.3">SDIO_CMD_EVB</text>
<text x="273" y="86">GPIO_8_TAP_SEL</text>
<text x="273" y="88.6">GPIO_9_USB_SEL</text>
<text x="299.2" y="86">43</text>
<text x="299.2" y="88.6">45</text>
<text x="347.9" y="86">46</text>
<text x="347.9" y="88.6">48</text>
<text x="365.7" y="88.6">I2S0_MCK_IN_C</text>
<text x="365.7" y="86">I2S0_WS_LRCLK_C</text>
<text x="69.8" y="92.4">MII_RXDV_RMII_CRS_DV</text>
<text x="69.8" y="94.9">MII_RMII_TXEN</text>
<text x="107.4" y="94.9">51</text>
<text x="107.4" y="92.4">49</text>
<text x="156.2" y="92.4">52</text>
<text x="156.2" y="94.9">54</text>
<text x="176.5" y="94.9">SDIO_DATA2_EVB</text>
<text x="176.5" y="92.4">SDIO_DATA1_EVB</text>
<text x="273" y="93.7">GPIO_10_DEEP_RST</text>
<text x="299.2" y="91.1">47</text>
<text x="299.2" y="93.7">49</text>
<text x="347.9" y="91.1">50</text>
<text x="347.9" y="93.7">52</text>
<text x="365.7" y="93.7">I2S0_SD_IN_C</text>
<text x="365.7" y="91.1">I2S0_SD_OUT_C</text>
<text x="69.8" y="100">MII_RMII_RXD0</text>
<text x="69.8" y="97.5">MII_RMII_MDC</text>
<text x="107.4" y="100">55</text>
<text x="107.4" y="97.5">53</text>
<text x="156.2" y="97.5">56</text>
<text x="156.2" y="100">58</text>
<text x="176.5" y="97.5">SDIO_DATA3_EVB</text>
<text x="273" y="98.7">GPIO_11_ACPU_BOOT_MODE</text>
<text x="273" y="101.3">GPIO_12_CODEC_PDN</text>
<text x="299.2" y="96.2">51</text>
<text x="299.2" y="98.7">53</text>
<text x="299.2" y="101.3">55</text>
<text x="347.9" y="96.2">54</text>
<text x="347.9" y="98.7">56</text>
<text x="347.9" y="101.3">58</text>
<text x="365.7" y="101.3">I2S1_WS_LRCLK_C</text>
<text x="365.7" y="98.7">I2S1_SCK_BCLK_C</text>
<text x="69.8" y="102.5">MII_COL</text>
<text x="69.8" y="107.6">MII_RXC</text>
<text x="107.4" y="105.1">59</text>
<text x="107.4" y="102.5">57</text>
<text x="107.4" y="107.6">61</text>
<text x="156.2" y="102.6">60</text>
<text x="156.2" y="107.6">64</text>
<text x="156.2" y="105.1">62</text>
<text x="176.5" y="105.1">PWM_1</text>
<text x="176.5" y="102.5">PWM_0</text>
<text x="176.5" y="107.6">PWM_2</text>
<text x="273" y="103.8">GPIO_13_SDIO_MODE</text>
<text x="273" y="106.4">GPIO_14</text>
<text x="299.2" y="103.8">57</text>
<text x="299.2" y="106.4">59</text>
<text x="347.9" y="103.8">60</text>
<text x="347.9" y="106.4">62</text>
<text x="365.7" y="106.4">I2S1_SD_OUT_C</text>
<text x="365.7" y="103.8">I2S1_MCK_IN_C</text>
<text x="69.8" y="112.7">MII_RXD2</text>
<text x="107.4" y="112.7">65</text>
<text x="107.4" y="110.2">63</text>
<text x="156.2" y="112.7">68</text>
<text x="156.2" y="110.2">66</text>
<text x="176.5" y="110.2">PWM_3</text>
<text x="176.5" y="112.7">PWM_4</text>
<text x="273" y="111.4">GPIO_15</text>
<text x="273" y="114">GPIO_16_USB_EN_AUD_SW</text>
<text x="299.2" y="108.9">61</text>
<text x="299.2" y="111.4">63</text>
<text x="299.2" y="114">65</text>
<text x="347.9" y="108.9">64</text>
<text x="347.9" y="111.4">66</text>
<text x="347.9" y="114">68</text>
<text x="364.9" y="114">I2C_0_SDA</text>
<text x="365.7" y="108.9">I2S1_SD_IN_C</text>
<text x="69.8" y="117.8">MII_TXC_RMII_REF_CLK</text>
<text x="107.4" y="117.8">69</text>
<text x="107.4" y="115.2">67</text>
<text x="156.2" y="117.8">72</text>
<text x="156.2" y="115.2">70</text>
<text x="176.5" y="115.2">PWM_5</text>
<text x="273" y="116.5">USB2_HOST_DEV_SEL</text>
<text x="299.2" y="116.5">67</text>
<text x="299.2" y="119.1">69</text>
<text x="347.9" y="116.5">70</text>
<text x="347.9" y="119.1">72</text>
<text x="365.1" y="116.5">I2C_0_SCL</text>
<text x="365.1" y="119.1">I2C_1_SCL</text>
<text x="69.8" y="122.9">MII_RMII_TXD0</text>
<text x="102.8" y="125.4">GND 75</text>
<text x="107.4" y="122.9">73</text>
<text x="107.4" y="120.3">71</text>
<text x="156.2" y="120.3">74</text>
<text x="273" y="121.6">USB2_DP</text>
<text x="273" y="124.1">USB2_DN</text>
<text x="299.2" y="121.6">71</text>
<text x="299.2" y="124.1">73</text>
<text x="347.9" y="121.6">74</text>
<text x="364.9" y="121.6">I2C_1_SDA</text>
<text x="163.3" y="131.6">GND</text>
<text x="299.2" y="126.7">75</text>
<text x="15.2" y="136.8">VDD_4V2</text>
<text x="26.7" y="136.8">VDD_EMBDAT_3V6</text>
<text x="47" y="136.8">VDD_3V3</text>
<text x="96" y="132.8">GND</text>
<text x="119.4" y="132.6">EDGE_NGFF_TYPE2230_SLOT-A-E_APP</text>
<text x="292.8" y="137.9">GND</text>
<text x="311.1" y="133.9">EDGE_NGFF_TYPE2230_SLOT-A-E_APP</text>
<text x="356.3" y="139.2">GND</text>
<text x="59.5" y="145.3">R10</text>
<text x="64.5" y="146.2">DEPOP</text>
<text x="59.9" y="154.2">R9</text>
<text x="60.5" y="150.4">0</text>
<text x="109.2" y="155.9">VDD_VBAT</text>
<text x="60.5" y="159.3">0</text>
<text x="160" y="161">VDDIO_EMB</text>
<text x="226" y="161">VDD_3V3</text>
<text x="59.9" y="164.3">R8</text>
<text x="185.6" y="165.6">R2</text>
<text x="267.2" y="166">VDDIO_SD_EVB</text>
<text x="289.5" y="166">VDDIO_SD_EMBDAT</text>
<text x="60.5" y="169.4">0</text>
<text x="157.4" y="172.4">VDD_3V3_EXT</text>
<text x="186.2" y="170.7">0</text>
<text x="350.4" y="171.1">VDDIO_SD</text>
<text x="78.2" y="176.3" transform="rotate(-90 78.2 176.3)">C9</text>
<text x="85.5" y="177.2" transform="rotate(-90 85.5 177.2)">10UF</text>
<text x="90.9" y="176.7" transform="rotate(-90 90.9 176.7)">C28</text>
<text x="98.2" y="177.4" transform="rotate(-90 98.2 177.4)">0.1UF</text>
<text x="103.6" y="176.7" transform="rotate(-90 103.6 176.7)">C11</text>
<text x="110.9" y="178.3" transform="rotate(-90 110.9 178.3)">0.001UF</text>
<text x="113.6" y="178" transform="rotate(-90 113.6 178)">DEPOP</text>
<text x="185.6" y="177">R3</text>
<text x="205.2" y="178" transform="rotate(-90 205.2 178)">C32</text>
<text x="212.5" y="178.7" transform="rotate(-90 212.5 178.7)">4.7UF</text>
<text x="215.1" y="179.3" transform="rotate(-90 215.1 179.3)">DEPOP</text>
<text x="225.5" y="178" transform="rotate(-90 225.5 178)">C30</text>
<text x="232.8" y="178.7" transform="rotate(-90 232.8 178.7)">0.1UF</text>
<text x="299.5" y="175.8">R41</text>
<text x="311.9" y="175.8">0</text>
<text x="186.2" y="182.1">0</text>
<text x="299.5" y="182.1">R39</text>
<text x="311.9" y="182.1">0</text>
<text x="79.5" y="188.7">GND</text>
<text x="92.2" y="188.7">GND</text>
<text x="104.9" y="188.7">GND</text>
<text x="206.5" y="190">GND</text>
<text x="226.8" y="190">GND</text>
<text x="97.8" y="197.8">VDD_3V3_RF</text>
<text x="318.2" y="193.2" transform="rotate(-90 318.2 193.2)">C34</text>
<text x="325.5" y="193.9" transform="rotate(-90 325.5 193.9)">0.1UF</text>
<text x="328.1" y="194.6" transform="rotate(-90 328.1 194.6)">DEPOP</text>
<text x="24.1" y="200.3">VDD_3V3_LDO</text>
<text x="52.3" y="203.7">R5</text>
<text x="52.9" y="208.8">0</text>
<text x="138.4" y="209.2">VDD_3V3_EXT VDDIO_EMB</text>
<text x="319.5" y="205.2">GND</text>
<text x="26.7" y="211.7">VDD_3V3</text>
<text x="52.3" y="215.1">R6</text>
<text x="52.9" y="220.2">0</text>
<text x="71.8" y="218.2" transform="rotate(-90 71.8 218.2)">C7</text>
<text x="79.2" y="219.1" transform="rotate(-90 79.2 219.1)">10UF</text>
<text x="88.3" y="218.2" transform="rotate(-90 88.3 218.2)">C8</text>
<text x="95.7" y="219.3" transform="rotate(-90 95.7 219.3)">0.1UF</text>
<text x="98.3" y="219.9" transform="rotate(-90 98.3 219.9)">DEPOP</text>
<text x="50.6" y="223.2">DEPOP</text>
<text x="224.7" y="225.7">VDD_3V3</text>
<text x="267.9" y="223.2">VDDIO_RMII</text>
<text x="73.2" y="230.6">GND</text>
<text x="89.7" y="230.6">GND</text>
<text x="97.8" y="232.1">VDD_3V3_IN_2</text>
<text x="172.5" y="230.4">R12</text>
<text x="210.8" y="228.2">VDDIO</text>
<text x="250" y="229.1">R15</text>
<text x="24.1" y="234.6">VDD_3V3_LDO</text>
<text x="46.8" y="239.2">R13</text>
<text x="59.2" y="239.2">0</text>
<text x="173.5" y="235.4">0</text>
<text x="224.7" y="237.1">VDDIO</text>
<text x="251" y="234.2">0</text>
<text x="172.5" y="240.5">R11</text>
<text x="173.5" y="245.6">0</text>
<text x="250" y="240.5">R16</text>
<text x="251" y="245.6">0</text>
<text x="268.6" y="241.5" transform="rotate(-90 268.6 241.5)">C15</text>
<text x="276" y="242.2" transform="rotate(-90 276 242.2)">0.1UF</text>
<text x="278.6" y="242.8" transform="rotate(-90 278.6 242.8)">DEPOP</text>
<text x="26.7" y="246">VDD_3V3</text>
<text x="46.8" y="250.7">R14</text>
<text x="59.2" y="250.7">0</text>
<text x="248.6" y="248.6">DEPOP</text>
<text x="51.8" y="255.4">DEPOP</text>
<text x="88.3" y="252.5" transform="rotate(-90 88.3 252.5)">C3</text>
<text x="95.7" y="253.6" transform="rotate(-90 95.7 253.6)">0.1UF</text>
<text x="98.3" y="254.2" transform="rotate(-90 98.3 254.2)">DEPOP</text>
<text x="191.2" y="254.2" transform="rotate(-90 191.2 254.2)">C10</text>
<text x="198.5" y="254.7" transform="rotate(-90 198.5 254.7)">10UF</text>
<text x="201.2" y="255.5" transform="rotate(-90 201.2 255.5)">DEPOP</text>
<text x="270" y="253.5">GND</text>
<text x="89.7" y="264.9">GND</text>
<text x="192.5" y="266.2">GND</text>
</g>
</svg>
